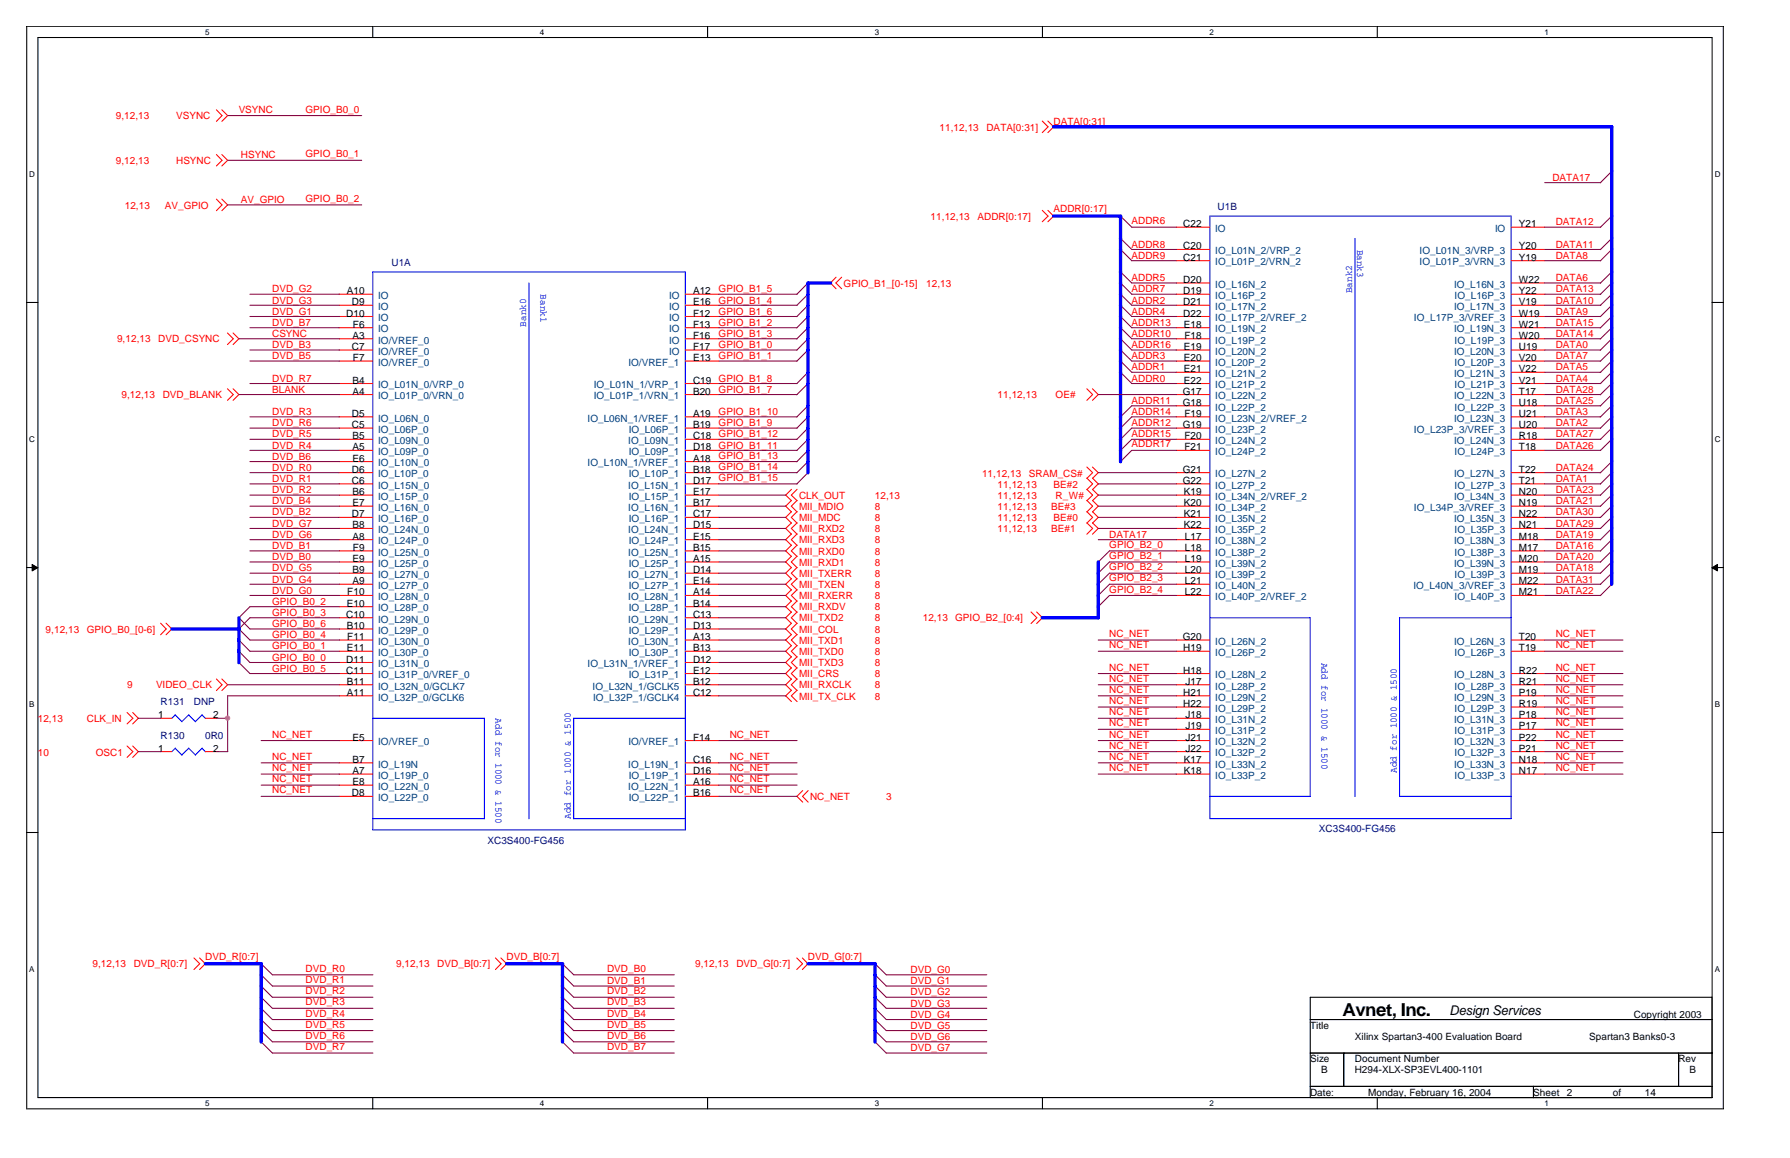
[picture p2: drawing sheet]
<svg xmlns="http://www.w3.org/2000/svg" width="432mm" height="279mm" viewBox="0 0 432 279" stroke-linecap="round" stroke-linejoin="round" font-family="sans-serif">
<path d="M6.4 6.3h409.3v261.2h-409.3zM9.2 9.1h403.8v255.7h-403.8z" fill="none" stroke="#000" stroke-width=".25"/>
<g fill="#fff">
<path d="M49.5 6.7h1v2.1h-1z"/>
<path d="M49.5 265.2h1v2.1h-1z"/>
</g>
<path d="M89.9 6.3v2.8M89.9 264.8v2.7" fill="none" stroke="#000" stroke-width=".25"/>
<g fill="#fff">
<path d="M130.3 6.7h1v2.1h-1z"/>
<path d="M130.3 265.2h1v2.1h-1z"/>
</g>
<path d="M170.7 6.3v2.8M170.7 264.8v2.7" fill="none" stroke="#000" stroke-width=".25"/>
<g fill="#fff">
<path d="M211 6.7h1.1v2.1h-1.1z"/>
<path d="M211 265.2h1.1v2.1h-1.1z"/>
</g>
<path d="M251.5 6.3v2.8M251.5 264.8v2.7" fill="none" stroke="#000" stroke-width=".25"/>
<g fill="#fff">
<path d="M291.8 6.7h1.1v2.1h-1.1z"/>
<path d="M291.8 265.2h1.1v2.1h-1.1z"/>
</g>
<path d="M332.2 6.3v2.8M332.2 264.8v2.7" fill="none" stroke="#000" stroke-width=".25"/>
<g fill="#fff">
<path d="M372.6 6.7h1v2.1h-1z"/>
<path d="M372.6 265.2h1v2.1h-1z"/>
<path d="M7.1 41.1h1.3v2.1h-1.3z"/>
<path d="M413.6 41.1h1.4v2.1h-1.4z"/>
<path d="M7.1 105h1.3v2.1h-1.3z"/>
<path d="M413.6 105h1.4v2.1h-1.4z"/>
</g>
<path d="M6.4 73h2.8M413 73h2.7" fill="none" stroke="#000" stroke-width=".25"/>
<g fill="#fff">
<path d="M7.1 169h1.2v2.1h-1.2z"/>
<path d="M413.6 169h1.3v2.1h-1.3z"/>
</g>
<path d="M6.4 136.9h2.8M413 136.9h2.7" fill="none" stroke="#000" stroke-width=".25"/>
<g fill="#000" stroke="#000" stroke-width=".24">
<path d="M7.7 136.2l1.4 .8-1.4 .8z" fill-rule="evenodd"/>
<path d="M413 137l1.3-.8v1.6z" fill-rule="evenodd"/>
</g>
<g fill="#fff">
<path d="M7.1 232.9h1.2v2.1h-1.2z"/>
<path d="M413.6 232.9h1.3v2.1h-1.3z"/>
</g>
<path d="M6.4 200.9h2.8M413 200.9h2.7M316.1 240.6h96.9v24.2h-96.9zM316.1 246h96.9M316.1 254.1h96.9M324.2 254.1v8M404.9 254.1v8M316.1 262.1h96.9M369.9 262.1v2.7" fill="none" stroke="#000" stroke-width=".25"/>
<g fill="none" stroke="#f00" stroke-width=".25">
<path d="M52.2 37.3l1.4 1.4-1.4 1.3M52.2 26.5l1.4 1.4-1.4 1.4M53.5 37.3l1.4 1.4-1.4 1.3M53.5 26.5l1.4 1.4-1.4 1.4M251.4 29.2l1.4 1.4-1.4 1.4M252.8 29.2l1.4 1.4-1.4 1.4M52.2 48l1.4 1.4-1.4 1.4M53.5 48l1.4 1.4-1.4 1.4M251.4 50.8l1.4 1.3-1.4 1.4M252.8 50.8l1.4 1.3-1.4 1.4M283.8 54.8h8.1M364.5 54.8h8.1"/>
<path d="M81.8 71h8.1M81.8 73.7h8.1M81.8 76.4h8.1M81.8 79.1h8.1M165.3 71h8.1M165.3 73.7h8.1M165.3 76.4h8.1M165.3 79.1h8.1M201.7 66.9l-1.4 1.4 1.4 1.4M203 66.9l-1.4 1.4 1.4 1.4M283.8 60.2h8.1M283.8 62.9h8.1"/>
<path d="M283.8 68.3h8.1M283.8 71h8.1M283.8 73.7h8.1M283.8 76.4h8.1M283.8 79.1h8.1M364.5 60.2h8.1M364.5 62.9h8.1M364.5 68.3h8.1M364.5 71h8.1M364.5 73.7h8.1M364.5 76.4h8.1M364.5 79.1h8.1"/>
<path d="M54.9 80.3l1.4 1.4-1.4 1.4M54.9 93.8l1.4 1.4-1.4 1.4M56.2 80.3l1.4 1.4-1.4 1.4M56.2 93.8l1.4 1.4-1.4 1.4M81.8 81.7h8.1M81.8 84.4h8.1M81.8 87.1h8.1M81.8 92.5h8.1M81.8 95.2h8.1M165.3 81.7h8.1M165.3 84.4h8.1M165.3 87.1h8.1"/>
<path d="M165.3 92.5h8.1M165.3 95.2h8.1M262.2 93.8l1.4 1.4-1.4 1.4M263.5 93.8l1.4 1.4-1.4 1.4M283.8 81.7h8.1M283.8 84.4h8.1M283.8 87.1h8.1M283.8 89.8h8.1M283.8 92.5h8.1M283.8 95.2h8.1M283.8 97.9h8.1M364.5 81.7h8.1"/>
<path d="M364.5 84.4h8.1M364.5 87.1h8.1M364.5 89.8h8.1M364.5 92.5h8.1M364.5 95.2h8.1M364.5 97.9h8.1M81.8 100.6h8.1M81.8 103.3h8.1M81.8 106h8.1M81.8 108.7h8.1M81.8 114h8.1M81.8 116.7h8.1"/>
<path d="M81.8 119.5h8.1M81.8 111.4h8.1M165.3 100.6h8.1M165.3 103.3h8.1M165.3 106h8.1M165.3 108.7h8.1M165.3 114h8.1M165.3 116.7h8.1M165.3 119.5h8.1M165.3 111.4h8.1M190.9 118.1l-1.4 1.4 1.4 1.3M192.3 118.1l-1.4 1.4 1.4 1.3"/>
<path d="M262.2 118.1l1.4 1.4-1.4 1.3M262.2 112.7l1.4 1.3-1.4 1.4M262.2 115.4l1.4 1.3-1.4 1.4M263.5 118.1l1.4 1.4-1.4 1.3M263.5 112.7l1.4 1.3-1.4 1.4M263.5 115.4l1.4 1.3-1.4 1.4M283.8 100.6h8.1M283.8 103.3h8.1M283.8 106h8.1M283.8 108.7h8.1M283.8 114h8.1M283.8 116.7h8.1"/>
<path d="M283.8 119.5h8.1M364.5 100.6h8.1M364.5 103.3h8.1M364.5 106h8.1M364.5 108.7h8.1M364.5 114h8.1M364.5 116.7h8.1M364.5 119.5h8.1M81.8 122.1h8.1M81.8 124.8h8.1M81.8 127.5h8.1M81.8 130.2h8.1"/>
<path d="M81.8 132.9h8.1M81.8 135.6h8.1M81.8 138.3h8.1M165.3 122.1h8.1M165.3 124.8h8.1M165.3 127.5h8.1M165.3 130.2h8.1M165.3 132.9h8.1M165.3 135.6h8.1M165.3 138.3h8.1M190.9 120.7l-1.4 1.4 1.4 1.4M190.9 126.1l-1.4 1.4 1.4 1.4"/>
<path d="M190.9 139.6l-1.4 1.4 1.4 1.4M190.9 131.5l-1.4 1.4 1.4 1.4M190.9 123.4l-1.4 1.4 1.4 1.4M190.9 128.8l-1.4 1.4 1.4 1.4M190.9 134.2l-1.4 1.4 1.4 1.4M190.9 136.9l-1.4 1.4 1.4 1.4M192.3 120.7l-1.4 1.4 1.4 1.4M192.3 126.1l-1.4 1.4 1.4 1.4M192.3 139.6l-1.4 1.4 1.4 1.4M192.3 131.5l-1.4 1.4 1.4 1.4M192.3 123.4l-1.4 1.4 1.4 1.4M192.3 128.8l-1.4 1.4 1.4 1.4"/>
<path d="M192.3 134.2l-1.4 1.4 1.4 1.4M192.3 136.9l-1.4 1.4 1.4 1.4M262.2 123.4l1.4 1.4-1.4 1.4M262.2 126.1l1.4 1.4-1.4 1.4M262.2 120.7l1.4 1.4-1.4 1.4M263.5 123.4l1.4 1.4-1.4 1.4M263.5 126.1l1.4 1.4-1.4 1.4M263.5 120.7l1.4 1.4-1.4 1.4M283.8 122.1h8.1M283.8 124.8h8.1M283.8 127.5h8.1M283.8 130.2h8.1"/>
<path d="M283.8 132.9h8.1M283.8 135.6h8.1M283.8 138.3h8.1M364.5 122.1h8.1M364.5 124.8h8.1M364.5 127.5h8.1M364.5 130.2h8.1M364.5 132.9h8.1M364.5 135.6h8.1M364.5 138.3h8.1M38.7 150.4l1.4 1.4-1.4 1.4M40.1 150.4l1.4 1.4-1.4 1.4"/>
<path d="M81.8 154.4h8.1M81.8 157.1h8.1M81.8 141h8.1M81.8 143.7h8.1M81.8 146.4h8.1M81.8 149h8.1M81.8 151.8h8.1M81.8 159.8h8.1M165.3 154.4h8.1M165.3 157.1h8.1M165.3 141h8.1M165.3 143.7h8.1"/>
<path d="M165.3 146.4h8.1M165.3 149h8.1M165.3 151.8h8.1M165.3 159.8h8.1M190.9 158.4l-1.4 1.4 1.4 1.4M190.9 153.1l-1.4 1.3 1.4 1.4M190.9 150.4l-1.4 1.4 1.4 1.4M190.9 155.7l-1.4 1.4 1.4 1.4M190.9 142.3l-1.4 1.4 1.4 1.4M190.9 147.7l-1.4 1.3 1.4 1.4M190.9 145l-1.4 1.4 1.4 1.3M192.3 158.4l-1.4 1.4 1.4 1.4"/>
<path d="M192.3 153.1l-1.4 1.3 1.4 1.4M192.3 150.4l-1.4 1.4 1.4 1.4M192.3 155.7l-1.4 1.4 1.4 1.4M192.3 142.3l-1.4 1.4 1.4 1.4M192.3 147.7l-1.4 1.3 1.4 1.4M192.3 145l-1.4 1.4 1.4 1.3M248.7 147.7l1.4 1.3-1.4 1.4M250.1 147.7l1.4 1.3-1.4 1.4M283.8 154.4h8.1M283.8 157.1h8.1M283.8 141h8.1M283.8 143.7h8.1"/>
<path d="M364.5 154.4h8.1M364.5 157.1h8.1M364.5 141h8.1M364.5 143.7h8.1M30.7 180l1.4 1.3-1.4 1.4M30.7 171.9l1.4 1.4-1.4 1.4M32 180l1.4 1.3-1.4 1.4M32 171.9l1.4 1.4-1.4 1.4M38.8 173.3h2.7M49.5 173.3h2.7M52.2 163.8l1.4 1.4-1.4 1.4M53.5 163.8l1.4 1.4-1.4 1.4"/>
<path d="M81.8 162.5h8.1M81.8 165.2h8.1M81.8 167.9h8.1M81.8 178.7h8.1M165.3 162.5h8.1M165.3 165.2h8.1M165.3 167.9h8.1M165.3 178.7h8.1M190.9 166.5l-1.4 1.4 1.4 1.4M190.9 161.1l-1.4 1.4 1.4 1.4M190.9 163.8l-1.4 1.4 1.4 1.4M192.3 166.5l-1.4 1.4 1.4 1.4"/>
<path d="M192.3 161.1l-1.4 1.4 1.4 1.4M192.3 163.8l-1.4 1.4 1.4 1.4M283.8 173.3h8.1M283.8 162.5h8.1M283.8 165.2h8.1M283.8 167.9h8.1M283.8 170.6h8.1M283.8 176h8.1M283.8 178.7h8.1M364.5 173.3h8.1M364.5 162.5h8.1M364.5 165.2h8.1"/>
<path d="M364.5 167.9h8.1M364.5 170.6h8.1M364.5 176h8.1M364.5 178.7h8.1M38.8 181.3h2.7M49.5 181.3h2.7M81.8 184.1h8.1M81.8 186.8h8.1M81.8 189.4h8.1M81.8 192.1h8.1M165.3 184.1h8.1M165.3 186.8h8.1"/>
<path d="M165.3 189.4h8.1M165.3 192.1h8.1M193.6 190.7l-1.4 1.4 1.4 1.4M195 190.7l-1.4 1.4 1.4 1.4M283.8 181.3h8.1M283.8 184.1h8.1M283.8 186.8h8.1M364.5 181.3h8.1M364.5 184.1h8.1M364.5 186.8h8.1M46.8 231.1l1.4 1.4-1.4 1.4M48.1 231.1l1.4 1.4-1.4 1.4"/>
<path d="M119.5 231.1l1.4 1.4-1.4 1.4M120.8 231.1l1.4 1.4-1.4 1.4M192.2 231.1l1.4 1.4-1.4 1.4M193.6 231.1l1.3 1.4-1.3 1.4"/>
</g>
<g fill="none" stroke="#00f" stroke-width=".25">
<path d="M291.9 52.1h72.6v145.4h-72.6zM326.9 57.5v134.7M89.9 65.6h75.4v134.6h-75.4zM127.6 68.3v129.3M291.9 149h24.2M316.1 149v43.2M364.5 149h-26.9v43.2M41.5 173.3l.8-.8 1.6 1.7M43.9 174.1l1.7-1.6 1.6 1.7M48.7 172.5l.9 .8M48.8 172.5l-1.7 1.6M89.9 173.3h27l-.1 24.3"/>
<path d="M138.4 173.3h26.9M138.4 173.3v24.3M42.3 180.5l1.6 1.7M42.3 180.5l-.8 .8M45.5 180.5l1.7 1.7M45.6 180.5l-1.7 1.7M48.7 180.5l.9 .9M48.8 180.5l-1.7 1.7M89.9 197.5h26.9M138.4 197.5h27M291.8 192.1h24.3M337.6 192.1h27"/>
</g>
<g fill="none" stroke="#800040" stroke-width=".25">
<path d="M54.9 38.7h32.4M54.9 27.9h32.4M54.9 49.4h32.4M270.3 57.5l2.7 2.7h10.8M270.3 52.1l2.7 2.7h10.8M372.6 54.8h13.5M372.6 44.1h13.5M388.8 41.4l-2.8 2.7M388.8 52.1l-2.8 2.8M388.8 57.5l-2.8 2.7M60.3 71h21.6M60.3 73.7h21.6"/>
<path d="M60.3 79.1h21.6M60.3 76.4h21.6M173.4 71h18.9M173.4 73.7h18.9M173.4 79.1h18.9M173.4 76.4h18.9M194.9 79.1l-2.7 2.7M194.9 76.4l-2.7 2.7M194.9 73.7l-2.7 2.7M194.9 71l-2.7 2.7M194.9 68.3l-2.7 2.7M270.3 65.6l2.7 2.7h10.8"/>
<path d="M270.3 68.2l2.7 2.8h10.8M270.3 60.1l2.7 2.8h10.8M270.3 70.9l2.7 2.8h10.8M270.3 73.6l2.7 2.8h10.8M270.3 76.3l2.7 2.8h10.8M270.3 79l2.7 2.7h10.8M372.6 71h13.5M372.6 73.7h13.5M372.6 79.1h13.5M372.6 76.4h13.5M372.6 60.2h13.5M372.6 62.9h13.5"/>
<path d="M372.6 68.3h13.5M388.8 76.4l-2.8 2.7M388.8 60.2l-2.8 2.7M388.8 68.3l-2.8 2.7M388.8 73.7l-2.8 2.7M388.8 79.1l-2.8 2.7M388.8 71l-2.8 2.7M388.8 65.6l-2.8 2.7M57.6 95.2h24.3M57.6 81.7h24.3M60.3 92.5h21.6M60.3 84.4h21.6"/>
<path d="M60.3 87.1h21.6M173.4 92.5h18.9M173.4 95.2h18.9M173.4 84.4h18.9M173.4 87.1h18.9M173.4 81.7h18.9M194.9 97.9l-2.7 2.7M194.9 92.5l-2.7 2.7M194.9 89.8l-2.7 2.8M194.9 84.4l-2.7 2.8M194.9 81.7l-2.7 2.8M264.9 95.2h18.9"/>
<path d="M270.3 89.8l2.7 2.7h10.8M270.3 81.7l2.7 2.7h10.8M270.3 84.4l2.7 2.7h10.8M270.3 87.1l2.7 2.7h10.8M283.8 97.9h-10.8l-2.7 2.7M372.6 92.5h13.5M372.6 95.2h13.5M372.6 84.4h13.5M372.6 87.1h13.5M372.6 81.7h13.5M372.6 97.9h13.5M372.6 89.8h13.5"/>
<path d="M388.8 87.1l-2.8 2.8M388.8 97.9l-2.8 2.7M388.8 81.7l-2.8 2.8M388.8 92.5l-2.8 2.7M388.8 84.4l-2.8 2.8M388.8 89.8l-2.8 2.8M388.8 95.2l-2.8 2.8M60.3 116.7h21.6M60.3 114h21.6M60.3 119.5h21.6M60.3 111.4h21.6M60.3 108.7h21.6"/>
<path d="M60.3 106h21.6M60.3 103.3h21.6M60.3 100.6h21.6M173.4 116.7h18.9M173.4 114h18.9M173.4 119.5h16.2M173.4 111.4h18.9M173.4 108.7h18.9M173.4 106h18.9M173.4 103.3h18.9M173.4 100.6h18.9M194.9 114l-2.7 2.8"/>
<path d="M194.9 111.4l-2.7 2.7M194.9 108.7l-2.7 2.7M194.9 106l-2.7 2.7M194.9 103.3l-2.7 2.7M194.9 100.6l-2.7 2.7M264.9 116.7h18.9M264.9 114h18.9M264.9 119.5h18.9M283.8 100.6h-10.8l-2.7 2.7M283.8 103.3h-10.8l-2.7 2.7M283.8 106h-10.8l-2.7 2.7M283.8 108.7h-10.8l-2.7 2.7"/>
<path d="M372.6 116.7h13.5M372.6 114h13.5M372.6 119.5h13.5M372.6 108.7h13.5M372.6 106h13.5M372.6 103.3h13.5M372.6 100.6h13.5M388.8 116.7l-2.8 2.8M388.8 106l-2.8 2.7M388.8 100.6l-2.8 2.7M388.8 119.5l-2.8 2.7M388.8 103.3l-2.8 2.7"/>
<path d="M388.8 111.4l-2.8 2.7M388.8 114l-2.8 2.8M60.3 127.5h21.6M60.3 124.8h21.6M60.3 130.2h21.6M60.3 122.1h21.6M60.3 138.3h21.6M60.3 132.9h21.6M60.3 135.6h21.6M173.4 127.5h16.2M173.4 124.8h16.2M173.4 130.2h16.2"/>
<path d="M173.4 122.1h16.2M173.4 138.3h16.2M173.4 132.9h16.2M173.4 135.6h16.2M264.9 127.5h18.9M264.9 124.8h18.9M264.9 130.2h18.9M264.9 122.1h18.9M283.8 132.9h-16.2l-2.7 2.7M283.8 135.6h-16.2l-2.7 2.7M283.8 138.3h-16.2l-2.7 2.7M372.6 127.5h13.5"/>
<path d="M372.6 124.8h13.5M372.6 130.2h13.5M372.6 122.1h13.5M372.6 138.3h13.5M372.6 132.9h13.5M372.6 135.6h13.5M388.8 132.9l-2.8 2.7M388.8 135.6l-2.8 2.7M388.8 127.5l-2.8 2.8M388.8 130.2l-2.8 2.8M388.8 138.3l-2.8 2.7M388.8 122.1l-2.8 2.8"/>
<path d="M388.8 124.8l-2.8 2.7M57.6 154.4l2.7 2.7h21.6M57.6 159.8l2.7 2.7h21.6M57.6 151.7l2.7 2.7h21.6M57.6 157.1l2.7 2.7h21.6M57.6 149l2.7 2.8h21.6M60.3 141h21.6M60.3 143.7h21.6M81.9 146.4h-21.6l-2.7 2.7M81.9 149h-21.6l-2.7 2.8M173.4 146.4h16.2M173.4 154.4h16.2"/>
<path d="M173.4 149h16.2M173.4 157.1h16.2M173.4 141h16.2M173.4 143.7h16.2M173.4 151.8h16.2M173.4 159.8h16.2M264.9 154.4h18.9M264.9 157.1h18.9M283.8 141h-16.2l-2.7 2.7M283.8 143.7h-16.2l-2.7 2.7M372.6 154.4h18.9M372.6 157.1h18.9"/>
<path d="M372.6 141h13.5M372.6 143.7h13.5M388.8 141l-2.8 2.7M33.4 173.3h5.4M52.2 173.3h2.8M54.9 167.9h27M54.9 165.2h27M54.9 167.8l.1 13.5h-2.8M63 178.7h18.9M173.4 167.9h16.2M173.4 165.2h16.2M173.4 162.5h16.2"/>
<path d="M173.4 178.7h18.9M264.9 167.9h18.9M264.9 165.2h18.9M264.9 162.5h18.9M264.9 178.7h18.9M264.9 176h18.9M264.9 173.3h18.9M264.9 170.6h18.9M372.6 167.9h18.9M372.6 165.2h18.9M372.6 162.5h18.9M372.6 178.7h18.9"/>
<path d="M372.6 176h18.9M372.6 173.3h18.9M372.6 170.6h18.9M33.4 181.3h5.4M63 184.1h18.9M63 186.8h18.9M63 189.4h18.9M63 192.1h18.9M173.4 184.1h18.9M173.4 186.8h18.9M173.4 189.4h18.9M173.4 192.1h18.9"/>
<path d="M264.9 184.1h18.9M264.9 186.8h18.9M264.9 181.3h18.9M372.6 184.1h18.9M372.6 186.8h18.9M372.6 181.3h18.9M63 232.5l2.7 2.7h24.3M63 235.2l2.7 2.7h24.3M63 237.9l2.7 2.7h24.3M135.6 232.5l2.8 2.7h24.3M135.6 237.9l2.8 2.7h24.3M135.6 235.2l2.8 2.7h24.3"/>
<path d="M211 237.9l2.8 2.7h24.2M211 235.2l2.8 2.7h24.2M211 232.5l2.8 2.7h24.2M63 251.3l2.7 2.8h24.3M63 243.2l2.7 2.8h24.3M63 246l2.7 2.7h24.3M63 240.6l2.7 2.7h24.3M63 248.6l2.7 2.8h24.3M135.6 246l2.8 2.7h24.3M135.6 243.2l2.8 2.8h24.3M135.6 248.6l2.8 2.8h24.3M135.6 240.6l2.8 2.7h24.3"/>
<path d="M135.6 251.3l2.8 2.8h24.3M211 240.6l2.8 2.7h24.2M211 248.6l2.8 2.8h24.2M211 251.3l2.8 2.8h24.2M211 243.2l2.8 2.8h24.2M211 246l2.8 2.7h24.2"/>
</g>
<g fill="none" stroke="#00f" stroke-width=".8">
<path d="M254.1 30.6h134.7v110.4M254.2 52.1h16.1M270.3 52.1v59.3M200.4 68.3h-5.5v45.8M264.9 135.6v13.5M41.5 151.8h16.2M57.6 149v10.9M251.4 149h13.5M49.5 232.5h13.5v18.9M122.2 232.5h13.5M135.7 232.5v18.9M194.9 232.5h16.2"/>
<path d="M211.1 232.5v18.9"/>
</g>
<circle cx="54.9" cy="173.3" r=".52" fill="#f0f" stroke="#f0f" stroke-width=".25"/>
<text font-size="4.3" x="323.8" y="245.2">Avnet, Inc.</text>
<text font-size="3.2" x="349.7" y="244.9">Design Services</text>
<g font-size="2.4" fill="#f00">
<text x="27.9" y="28.8">9,12,13</text>
<text x="42.5" y="28.8">VSYNC</text>
<text x="57.6" y="27.2">VSYNC</text>
<text x="73.7" y="27.2">GPIO_B0_0</text>
<text x="226.7" y="31.5">11,12,13</text>
<text x="238" y="31.5">DATA[0:31]</text>
<text x="254.1" y="30.1">DATA[0:31]</text>
<text x="27.9" y="39.6">9,12,13</text>
<text x="42.5" y="39.6">HSYNC</text>
<text x="58.1" y="38.2">HSYNC</text>
<text x="73.7" y="38">GPIO_B0_1</text>
<text x="374.5" y="43.6">DATA17</text>
<text x="30.1" y="50.3">12,13</text>
<text x="39.8" y="50.3">AV_GPIO</text>
<text x="58.1" y="49">AV_GPIO</text>
<text x="73.7" y="48.7">GPIO_B0_2</text>
<text x="224.5" y="53">11,12,13</text>
<text x="235.8" y="53">ADDR[0:17]</text>
<text x="254.1" y="51.1">ADDR[0:17]</text>
<text x="273" y="54.1">ADDR6</text>
<text x="273" y="59.8">ADDR8</text>
<text x="375.3" y="54.4">DATA12</text>
<text x="375.3" y="59.8">DATA11</text>
<text x="273" y="62.4">ADDR9</text>
<text x="375.3" y="62.4">DATA8</text>
<text x="65.7" y="70.5">DVD_G2</text>
<text x="173.4" y="70.5">GPIO_B1_5</text>
<text x="203.5" y="69.2">GPIO_B1_[0-15]</text>
<text x="223.4" y="69.2">12,13</text>
<text x="273" y="70.5">ADDR7</text>
<text x="273" y="67.9">ADDR5</text>
<text x="375.3" y="70.5">DATA13</text>
<text x="375.3" y="67.9">DATA6</text>
<text x="65.7" y="75.9">DVD_G1</text>
<text x="65.7" y="73.2">DVD_G3</text>
<text x="173.4" y="73.2">GPIO_B1_4</text>
<text x="173.4" y="75.9">GPIO_B1_6</text>
<text x="273" y="73.2">ADDR2</text>
<text x="273" y="75.9">ADDR4</text>
<text x="375.3" y="73.2">DATA10</text>
<text x="375.3" y="75.9">DATA9</text>
<text x="28.2" y="82.6">9,12,13</text>
<text x="38.2" y="82.6">DVD_CSYNC</text>
<text x="65.7" y="84">DVD_B3</text>
<text x="65.7" y="81.3">CSYNC</text>
<text x="65.7" y="78.6">DVD_B7</text>
<text x="173.4" y="78.6">GPIO_B1_2</text>
<text x="173.4" y="84">GPIO_B1_0</text>
<text x="173.4" y="81.3">GPIO_B1_3</text>
<text x="273" y="78.6">ADDR13</text>
<text x="273" y="81.3">ADDR10</text>
<text x="273" y="84">ADDR16</text>
<text x="375.3" y="78.6">DATA15</text>
<text x="375.3" y="84">DATA0</text>
<text x="375.3" y="81.3">DATA14</text>
<text x="65.7" y="86.7">DVD_B5</text>
<text x="173.4" y="86.7">GPIO_B1_1</text>
<text x="273" y="86.7">ADDR3</text>
<text x="273" y="89.4">ADDR1</text>
<text x="375.3" y="86.7">DATA7</text>
<text x="375.3" y="89.4">DATA5</text>
<text x="65.7" y="94.8">BLANK</text>
<text x="65.7" y="92.1">DVD_R7</text>
<text x="173.4" y="92.1">GPIO_B1_8</text>
<text x="173.4" y="94.8">GPIO_B1_7</text>
<text x="273" y="92.1">ADDR0</text>
<text x="375.3" y="92.1">DATA4</text>
<text x="375.3" y="94.8">DATA28</text>
<text x="29.3" y="96.1">9,12,13</text>
<text x="39.2" y="96.1">DVD_BLANK</text>
<text x="65.7" y="100.2">DVD_R3</text>
<text x="173.4" y="100.2">GPIO_B1_10</text>
<text x="240.7" y="96.1">11,12,13</text>
<text x="254.6" y="96.1">OE#</text>
<text x="273" y="97.5">ADDR11</text>
<text x="273" y="100.2">ADDR14</text>
<text x="375.3" y="100.2">DATA3</text>
<text x="375.3" y="97.5">DATA25</text>
<text x="65.7" y="105.5">DVD_R5</text>
<text x="65.7" y="102.8">DVD_R6</text>
<text x="173.4" y="105.5">GPIO_B1_12</text>
<text x="173.4" y="102.8">GPIO_B1_9</text>
<text x="273" y="108">ADDR17</text>
<text x="273" y="102.8">ADDR12</text>
<text x="273" y="105.5">ADDR15</text>
<text x="375.3" y="105.5">DATA27</text>
<text x="375.3" y="102.8">DATA2</text>
<text x="65.7" y="110.9">DVD_B6</text>
<text x="65.7" y="108.2">DVD_R4</text>
<text x="65.7" y="113.6">DVD_R0</text>
<text x="173.4" y="113.3">GPIO_B1_14</text>
<text x="173.4" y="110.7">GPIO_B1_13</text>
<text x="173.4" y="108.2">GPIO_B1_11</text>
<text x="375.3" y="113.6">DATA24</text>
<text x="375.3" y="108.2">DATA26</text>
<text x="65.7" y="116.3">DVD_R1</text>
<text x="65.7" y="119">DVD_R2</text>
<text x="173.4" y="116">GPIO_B1_15</text>
<text x="236.9" y="115">11,12,13</text>
<text x="240.7" y="117.6">11,12,13</text>
<text x="248.2" y="115">SRAM_CS#</text>
<text x="254.1" y="117.6">BE#2</text>
<text x="375.3" y="116.3">DATA1</text>
<text x="375.3" y="119">DATA23</text>
<text x="65.7" y="124.4">DVD_B2</text>
<text x="65.7" y="121.7">DVD_B4</text>
<text x="192.7" y="120.4">CLK_OUT</text>
<text x="192.7" y="123">MII_MDIO</text>
<text x="192.7" y="125.7">MII_MDC</text>
<text x="211" y="120.4">12,13</text>
<text x="211" y="123">8</text>
<text x="211" y="125.7">8</text>
<text x="240.7" y="123">11,12,13</text>
<text x="240.7" y="125.7">11,12,13</text>
<text x="240.7" y="120.4">11,12,13</text>
<text x="253.6" y="123">BE#3</text>
<text x="254.1" y="125.7">BE#0</text>
<text x="254.6" y="120.4">R_W#</text>
<text x="375.3" y="121.7">DATA21</text>
<text x="375.3" y="124.4">DATA30</text>
<text x="65.7" y="127.1">DVD_G7</text>
<text x="65.7" y="129.8">DVD_G6</text>
<text x="192.7" y="128.4">MII_RXD2</text>
<text x="192.7" y="131.1">MII_RXD3</text>
<text x="211" y="128.4">8</text>
<text x="211" y="131.1">8</text>
<text x="240.7" y="128.4">11,12,13</text>
<text x="253.6" y="128.4">BE#1</text>
<text x="267.6" y="129.8">DATA17</text>
<text x="375.3" y="129.8">DATA19</text>
<text x="375.3" y="127.1">DATA29</text>
<text x="65.7" y="137.8">DVD_G5</text>
<text x="65.7" y="135.2">DVD_B0</text>
<text x="65.7" y="132.5">DVD_B1</text>
<text x="192.7" y="133.8">MII_RXD0</text>
<text x="192.7" y="136.5">MII_RXD1</text>
<text x="211" y="133.8">8</text>
<text x="211" y="136.5">8</text>
<text x="267.6" y="132.2">GPIO_B2_0</text>
<text x="267.6" y="137.6">GPIO_B2_2</text>
<text x="267.6" y="134.9">GPIO_B2_1</text>
<text x="375.3" y="132.5">DATA16</text>
<text x="375.3" y="137.8">DATA18</text>
<text x="375.3" y="135.2">DATA20</text>
<text x="65.7" y="140.5">DVD_G4</text>
<text x="65.7" y="143.2">DVD_G0</text>
<text x="192.7" y="141.9">MII_TXEN</text>
<text x="192.7" y="139.2">MII_TXERR</text>
<text x="211" y="141.9">8</text>
<text x="211" y="139.2">8</text>
<text x="267.6" y="143">GPIO_B2_4</text>
<text x="267.6" y="140.3">GPIO_B2_3</text>
<text x="375.3" y="143.2">DATA22</text>
<text x="375.3" y="140.5">DATA31</text>
<text x="65.7" y="145.9">GPIO_B0_2</text>
<text x="65.7" y="148.6">GPIO_B0_3</text>
<text x="192.7" y="144.6">MII_RXERR</text>
<text x="192.7" y="149.9">MII_TXD2</text>
<text x="192.7" y="147.3">MII_RXDV</text>
<text x="211" y="144.6">8</text>
<text x="211" y="149.9">8</text>
<text x="211" y="147.3">8</text>
<text x="222.6" y="149.9">12,13</text>
<text x="230.4" y="149.9">GPIO_B2_[0:4]</text>
<text x="11" y="152.7">9,12,13</text>
<text x="21" y="152.7">GPIO_B0_[0-6]</text>
<text x="65.7" y="151.3">GPIO_B0_6</text>
<text x="65.7" y="154">GPIO_B0_4</text>
<text x="192.7" y="155.4">MII_TXD1</text>
<text x="192.7" y="152.7">MII_COL</text>
<text x="211" y="155.4">8</text>
<text x="211" y="152.7">8</text>
<text x="267.6" y="153.7">NC_NET</text>
<text x="375.3" y="153.7">NC_NET</text>
<text x="65.7" y="159.4">GPIO_B0_0</text>
<text x="65.7" y="156.7">GPIO_B0_1</text>
<text x="192.7" y="160.7">MII_TXD3</text>
<text x="192.7" y="158">MII_TXD0</text>
<text x="211" y="160.7">8</text>
<text x="211" y="158">8</text>
<text x="267.6" y="156.4">NC_NET</text>
<text x="267.6" y="161.8">NC_NET</text>
<text x="375.3" y="161.8">NC_NET</text>
<text x="375.3" y="156.4">NC_NET</text>
<text x="30.6" y="166.1">9</text>
<text x="37.6" y="166.1">VIDEO_CLK</text>
<text x="65.7" y="162.1">GPIO_B0_5</text>
<text x="192.7" y="163.4">MII_CRS</text>
<text x="192.7" y="166.1">MII_RXCLK</text>
<text x="211" y="163.4">8</text>
<text x="211" y="166.1">8</text>
<text x="267.6" y="167.2">NC_NET</text>
<text x="267.6" y="164.5">NC_NET</text>
<text x="375.3" y="167.2">NC_NET</text>
<text x="375.3" y="164.5">NC_NET</text>
<text x="192.7" y="168.8">MII_TX_CLK</text>
<text x="211" y="168.8">8</text>
<text x="267.6" y="172.6">NC_NET</text>
<text x="267.6" y="169.9">NC_NET</text>
<text x="375.3" y="169.9">NC_NET</text>
<text x="375.3" y="172.6">NC_NET</text>
<text x="9.1" y="174.2">12,13</text>
<text x="21" y="174.2">CLK_IN</text>
<text x="65.7" y="178">NC_NET</text>
<text x="176" y="178">NC_NET</text>
<text x="267.6" y="178">NC_NET</text>
<text x="267.6" y="175.3">NC_NET</text>
<text x="375.3" y="175.3">NC_NET</text>
<text x="375.3" y="178">NC_NET</text>
<text x="9.1" y="182.3">10</text>
<text x="23.1" y="182.3">OSC1</text>
<text x="65.7" y="183.3">NC_NET</text>
<text x="176" y="183.3">NC_NET</text>
<text x="267.6" y="183.3">NC_NET</text>
<text x="267.6" y="180.6">NC_NET</text>
<text x="375.3" y="183.3">NC_NET</text>
<text x="375.3" y="180.6">NC_NET</text>
<text x="65.7" y="186.1">NC_NET</text>
<text x="65.7" y="188.7">NC_NET</text>
<text x="65.7" y="191.4">NC_NET</text>
<text x="176" y="191.4">NC_NET</text>
<text x="176" y="188.7">NC_NET</text>
<text x="176" y="186.1">NC_NET</text>
<text x="267.6" y="186.1">NC_NET</text>
<text x="375.3" y="186.1">NC_NET</text>
<text x="195.4" y="193">NC_NET</text>
<text x="213.7" y="193">3</text>
<text x="22.3" y="233.4">9,12,13</text>
<text x="32.3" y="233.4">DVD_R[0:7]</text>
<text x="49.5" y="231.5">DVD_R[0:7]</text>
<text x="95.5" y="233.4">9,12,13</text>
<text x="105.5" y="233.4">DVD_B[0:7]</text>
<text x="122.2" y="231.5">DVD_B[0:7]</text>
<text x="167.7" y="233.4">9,12,13</text>
<text x="177.6" y="233.4">DVD_G[0:7]</text>
<text x="194.9" y="231.5">DVD_G[0:7]</text>
<text x="73.7" y="234.5">DVD_R0</text>
<text x="73.7" y="237.2">DVD_R1</text>
<text x="73.7" y="239.9">DVD_R2</text>
<text x="146.4" y="237.4">DVD_B1</text>
<text x="146.4" y="239.9">DVD_B2</text>
<text x="146.4" y="234.5">DVD_B0</text>
<text x="219.7" y="237.4">DVD_G1</text>
<text x="219.7" y="234.8">DVD_G0</text>
<text x="73.7" y="245.3">DVD_R4</text>
<text x="73.7" y="242.6">DVD_R3</text>
<text x="146.4" y="245.3">DVD_B4</text>
<text x="146.4" y="242.6">DVD_B3</text>
<text x="219.7" y="240.2">DVD_G2</text>
<text x="219.7" y="245.5">DVD_G4</text>
<text x="219.7" y="242.9">DVD_G3</text>
<text x="73.7" y="247.9">DVD_R5</text>
<text x="73.7" y="250.7">DVD_R6</text>
<text x="146.4" y="250.7">DVD_B6</text>
<text x="146.4" y="247.9">DVD_B5</text>
<text x="219.7" y="248.2">DVD_G5</text>
<text x="219.7" y="250.9">DVD_G6</text>
<text x="73.7" y="253.4">DVD_R7</text>
<text x="146.4" y="253.4">DVD_B7</text>
<text x="219.7" y="253.6">DVD_G7</text>
</g>
<g font-size="2.4" fill="#000080">
<text x="293.7" y="50.6">U1B</text>
<text x="94.4" y="64.1">U1A</text>
<text x="38.7" y="170.1">R131</text>
<text x="46.8" y="170.1">DNP</text>
<text x="38.7" y="178.2">R130</text>
<text x="49.5" y="178.2">0R0</text>
<text x="117.6" y="203.5">XC3S400-FG456</text>
<text x="318.2" y="200.8">XC3S400-FG456</text>
</g>
<g font-size="2.4">
<text x="285.5" y="54.8">C22</text>
<text x="366.4" y="54.8">Y21</text>
<text x="285.5" y="60.2">C20</text>
<text x="285.5" y="62.9">C21</text>
<text x="366.4" y="60.2">Y20</text>
<text x="366.4" y="62.9">Y19</text>
<text x="83.7" y="71">A10</text>
<text x="167.2" y="71">A12</text>
<text x="285.5" y="68.3">D20</text>
<text x="285.5" y="71">D19</text>
<text x="366.4" y="68.3">W22</text>
<text x="366.4" y="71">Y22</text>
<text x="83.5" y="76.4">D10</text>
<text x="84.9" y="73.7">D9</text>
<text x="167.2" y="73.7">E16</text>
<text x="167.2" y="76.4">F12</text>
<text x="285.5" y="73.7">D21</text>
<text x="285.5" y="76.4">D22</text>
<text x="366.4" y="73.7">V19</text>
<text x="366.4" y="76.4">W19</text>
<text x="85" y="81.7">A3</text>
<text x="85.1" y="79.1">F6</text>
<text x="167.2" y="79.1">F13</text>
<text x="167.2" y="81.7">F16</text>
<text x="285.6" y="79.1">E18</text>
<text x="285.7" y="81.7">F18</text>
<text x="366.4" y="79.1">W21</text>
<text x="366.4" y="81.7">W20</text>
<text x="84.9" y="84.5">C7</text>
<text x="85.1" y="87.1">F7</text>
<text x="167.2" y="87.1">E13</text>
<text x="167.2" y="84.5">F17</text>
<text x="285.6" y="84.5">E19</text>
<text x="285.6" y="87.1">E20</text>
<text x="285.6" y="89.8">E21</text>
<text x="366.4" y="84.5">U19</text>
<text x="366.4" y="87.1">V20</text>
<text x="366.4" y="89.8">V22</text>
<text x="85" y="92.5">B4</text>
<text x="85" y="95.2">A4</text>
<text x="167.2" y="92.5">C19</text>
<text x="167.2" y="95.2">B20</text>
<text x="285.3" y="95.2">G17</text>
<text x="285.6" y="92.5">E22</text>
<text x="366.4" y="92.5">V21</text>
<text x="366.4" y="95.2">T17</text>
<text x="84.9" y="100.6">D5</text>
<text x="167.2" y="100.6">A19</text>
<text x="285.3" y="97.9">G18</text>
<text x="285.7" y="100.6">F19</text>
<text x="366.4" y="97.9">U18</text>
<text x="366.4" y="100.6">U21</text>
<text x="84.9" y="103.3">C5</text>
<text x="85" y="106">B5</text>
<text x="167.2" y="103.3">B19</text>
<text x="167.2" y="106">C18</text>
<text x="285.3" y="103.3">G19</text>
<text x="285.7" y="106">F20</text>
<text x="366.4" y="103.3">U20</text>
<text x="366.4" y="106">R18</text>
<text x="85" y="108.7">A5</text>
<text x="85" y="111.4">E6</text>
<text x="167.2" y="108.7">D18</text>
<text x="167.2" y="111.4">A18</text>
<text x="285.7" y="108.7">F21</text>
<text x="366.4" y="108.7">T18</text>
<text x="84.9" y="114">D6</text>
<text x="84.9" y="116.8">C6</text>
<text x="85" y="119.5">B6</text>
<text x="167.2" y="114">B18</text>
<text x="167.2" y="116.8">D17</text>
<text x="167.2" y="119.5">E17</text>
<text x="285.3" y="114">G21</text>
<text x="285.3" y="116.8">G22</text>
<text x="285.6" y="119.5">K19</text>
<text x="366.4" y="114">T22</text>
<text x="366.4" y="116.8">T21</text>
<text x="366.4" y="119.5">N20</text>
<text x="84.9" y="124.8">D7</text>
<text x="85" y="122.1">E7</text>
<text x="167.2" y="122.1">B17</text>
<text x="167.2" y="124.8">C17</text>
<text x="285.6" y="122.1">K20</text>
<text x="285.6" y="124.8">K21</text>
<text x="366.4" y="122.1">N19</text>
<text x="366.4" y="124.8">N22</text>
<text x="85" y="127.5">B8</text>
<text x="85" y="130.2">A8</text>
<text x="167.2" y="127.5">D15</text>
<text x="167.2" y="130.2">E15</text>
<text x="285.6" y="127.5">K22</text>
<text x="285.8" y="130.2">L17</text>
<text x="366.4" y="127.5">N21</text>
<text x="366.4" y="130.2">M18</text>
<text x="85" y="135.6">E9</text>
<text x="85.1" y="132.9">F9</text>
<text x="167.2" y="132.9">B15</text>
<text x="167.2" y="135.6">A15</text>
<text x="285.8" y="132.9">L18</text>
<text x="285.8" y="135.6">L19</text>
<text x="366.4" y="132.9">M17</text>
<text x="366.4" y="135.6">M20</text>
<text x="83.8" y="143.7">F10</text>
<text x="85" y="138.3">B9</text>
<text x="85" y="141">A9</text>
<text x="167.2" y="138.3">D14</text>
<text x="167.2" y="141">E14</text>
<text x="167.2" y="143.7">A14</text>
<text x="285.8" y="138.3">L20</text>
<text x="285.8" y="141">L21</text>
<text x="285.8" y="143.7">L22</text>
<text x="366.4" y="138.3">M19</text>
<text x="366.4" y="141">M22</text>
<text x="366.4" y="143.7">M21</text>
<text x="83.5" y="149.1">C10</text>
<text x="83.7" y="146.4">E10</text>
<text x="167.2" y="146.4">B14</text>
<text x="167.2" y="149.1">C13</text>
<text x="83.7" y="151.8">B10</text>
<text x="83.8" y="154.4">F11</text>
<text x="167.2" y="151.8">D13</text>
<text x="167.2" y="154.4">A13</text>
<text x="285.3" y="154.4">G20</text>
<text x="366.4" y="154.4">T20</text>
<text x="83.5" y="159.9">D11</text>
<text x="83.7" y="157.1">E11</text>
<text x="167.2" y="157.1">B13</text>
<text x="167.2" y="159.9">D12</text>
<text x="285.5" y="157.1">H19</text>
<text x="366.4" y="157.1">T19</text>
<text x="83.5" y="162.5">C11</text>
<text x="83.7" y="165.2">B11</text>
<text x="83.7" y="167.9">A11</text>
<text x="167.2" y="162.5">E12</text>
<text x="167.2" y="165.2">B12</text>
<text x="167.2" y="167.9">C12</text>
<text x="285.5" y="162.5">H18</text>
<text x="285.5" y="167.9">H21</text>
<text x="286" y="165.2">J17</text>
<text x="366.4" y="162.5">R22</text>
<text x="366.4" y="165.2">R21</text>
<text x="366.4" y="167.9">P19</text>
<text x="38.1" y="173.3">1</text>
<text x="51.4" y="173.3">2</text>
<text x="285.5" y="170.6">H22</text>
<text x="286" y="173.3">J18</text>
<text x="366.4" y="170.6">R19</text>
<text x="366.4" y="173.3">P18</text>
<text x="85" y="178.7">E5</text>
<text x="167.2" y="178.7">F14</text>
<text x="286" y="176">J19</text>
<text x="286" y="178.7">J21</text>
<text x="366.4" y="176">P17</text>
<text x="366.4" y="178.7">P22</text>
<text x="38.1" y="181.4">1</text>
<text x="51.4" y="181.4">2</text>
<text x="85" y="184.1">B7</text>
<text x="167.2" y="184.1">C16</text>
<text x="285.6" y="184.1">K17</text>
<text x="286" y="181.4">J22</text>
<text x="366.4" y="181.4">P21</text>
<text x="366.4" y="184.1">N18</text>
<text x="85" y="186.8">A7</text>
<text x="85" y="189.4">E8</text>
<text x="167.2" y="186.8">D16</text>
<text x="167.2" y="189.4">A16</text>
<text x="285.6" y="186.8">K18</text>
<text x="366.4" y="186.8">N17</text>
<text x="84.9" y="192.2">D8</text>
<text x="167.2" y="192.2">B16</text>
<text x="394.1" y="245.5">Copyright 2003</text>
<text x="316" y="248.2">Title</text>
<text x="326.8" y="250.9">Xilinx Spartan3-400 Evaluation Board</text>
<text x="383.3" y="250.9">Spartan3 Banks0-3</text>
<text x="316" y="256.3">Size</text>
<text x="326.8" y="256.3">Document Number</text>
<text x="404.9" y="256.3">Rev</text>
<text x="318.7" y="259">B</text>
<text x="326.8" y="259">H294-XLX-SP3EVL400-1101</text>
<text x="407.6" y="259">B</text>
<text x="316" y="264.4">Date:</text>
<text x="330" y="264.4">Monday, February 16, 2004</text>
<text x="369.9" y="264.4">Sheet</text>
<text x="378" y="264.4">2</text>
<text x="389.1" y="264.4">of</text>
<text x="396.8" y="264.4">14</text>
</g>
<g font-size="2.4" fill="#004080">
<text x="293.2" y="56">IO</text>
<text x="360.6" y="56">IO</text>
<text x="293.2" y="61.3">IO_L01N_2/VRP_2</text>
<text x="293.2" y="64.1">IO_L01P_2/VRN_2</text>
<text x="342.4" y="61.3">IO_L01N_3/VRP_3</text>
<text x="342.4" y="64.1">IO_L01P_3/VRN_3</text>
<text x="293.2" y="69.4">IO_L16N_2</text>
<text x="350.8" y="69.4">IO_L16N_3</text>
<text x="91.2" y="72.1">IO</text>
<text x="91.2" y="74.8">IO</text>
<text x="91.2" y="77.5">IO</text>
<text x="161.4" y="72.1">IO</text>
<text x="161.4" y="74.8">IO</text>
<text x="161.4" y="77.5">IO</text>
<text x="293.2" y="72.1">IO_L16P_2</text>
<text x="293.2" y="74.8">IO_L17N_2</text>
<text x="293.2" y="77.5">IO_L17P_2/VREF_2</text>
<text x="341.1" y="77.5">IO_L17P_3/VREF_3</text>
<text x="350.8" y="74.8">IO_L17N_3</text>
<text x="350.9" y="72.1">IO_L16P_3</text>
<text x="91.2" y="82.9">IO/VREF_0</text>
<text x="91.2" y="80.2">IO</text>
<text x="161.4" y="80.2">IO</text>
<text x="161.4" y="82.9">IO</text>
<text x="293.2" y="80.2">IO_L19N_2</text>
<text x="293.2" y="82.9">IO_L19P_2</text>
<text x="350.8" y="80.2">IO_L19N_3</text>
<text x="350.9" y="82.9">IO_L19P_3</text>
<text x="91.2" y="85.6">IO/VREF_0</text>
<text x="91.2" y="88.3">IO/VREF_0</text>
<text x="151.6" y="88.3">IO/VREF_1</text>
<text x="161.4" y="85.6">IO</text>
<text x="293.2" y="85.6">IO_L20N_2</text>
<text x="293.2" y="88.3">IO_L20P_2</text>
<text x="350.8" y="85.6">IO_L20N_3</text>
<text x="350.9" y="88.3">IO_L20P_3</text>
<text x="91.2" y="93.7">IO_L01N_0/VRP_0</text>
<text x="143.2" y="93.7">IO_L01N_1/VRP_1</text>
<text x="293.2" y="91">IO_L21N_2</text>
<text x="293.2" y="93.7">IO_L21P_2</text>
<text x="350.8" y="91">IO_L21N_3</text>
<text x="350.9" y="93.7">IO_L21P_3</text>
<text x="91.2" y="96.4">IO_L01P_0/VRN_0</text>
<text x="91.2" y="101.7">IO_L06N_0</text>
<text x="141.7" y="101.7">IO_L06N_1/VREF_1</text>
<text x="143.2" y="96.4">IO_L01P_1/VRN_1</text>
<text x="293.2" y="96.4">IO_L22N_2</text>
<text x="293.2" y="99.1">IO_L22P_2</text>
<text x="293.2" y="101.7">IO_L23N_2/VREF_2</text>
<text x="350.8" y="96.4">IO_L22N_3</text>
<text x="350.8" y="101.7">IO_L23N_3</text>
<text x="350.9" y="99.1">IO_L22P_3</text>
<text x="91.2" y="104.4">IO_L06P_0</text>
<text x="91.2" y="107.1">IO_L09N_0</text>
<text x="151.6" y="107.1">IO_L09N_1</text>
<text x="151.7" y="104.4">IO_L06P_1</text>
<text x="293.2" y="104.4">IO_L23P_2</text>
<text x="293.2" y="107.1">IO_L24N_2</text>
<text x="341.1" y="104.4">IO_L23P_3/VREF_3</text>
<text x="350.8" y="107.1">IO_L24N_3</text>
<text x="91.2" y="109.8">IO_L09P_0</text>
<text x="91.2" y="112.5">IO_L10N_0</text>
<text x="141.7" y="112.5">IO_L10N_1/VREF_1</text>
<text x="151.7" y="109.8">IO_L09P_1</text>
<text x="293.2" y="109.8">IO_L24P_2</text>
<text x="350.9" y="109.8">IO_L24P_3</text>
<text x="91.2" y="115.2">IO_L10P_0</text>
<text x="91.2" y="117.9">IO_L15N_0</text>
<text x="151.6" y="117.9">IO_L15N_1</text>
<text x="151.7" y="115.2">IO_L10P_1</text>
<text x="293.2" y="115.2">IO_L27N_2</text>
<text x="293.2" y="117.9">IO_L27P_2</text>
<text x="350.8" y="115.2">IO_L27N_3</text>
<text x="350.9" y="117.9">IO_L27P_3</text>
<text x="91.2" y="120.6">IO_L15P_0</text>
<text x="91.2" y="123.3">IO_L16N_0</text>
<text x="91.2" y="126">IO_L16P_0</text>
<text x="151.6" y="123.3">IO_L16N_1</text>
<text x="151.7" y="120.6">IO_L15P_1</text>
<text x="151.7" y="126">IO_L16P_1</text>
<text x="293.2" y="120.6">IO_L34N_2/VREF_2</text>
<text x="293.2" y="123.3">IO_L34P_2</text>
<text x="293.2" y="126">IO_L35N_2</text>
<text x="341.1" y="123.3">IO_L34P_3/VREF_3</text>
<text x="350.8" y="120.6">IO_L34N_3</text>
<text x="350.8" y="126">IO_L35N_3</text>
<text x="91.2" y="128.7">IO_L24N_0</text>
<text x="91.2" y="131.4">IO_L24P_0</text>
<text x="151.6" y="128.7">IO_L24N_1</text>
<text x="151.7" y="131.4">IO_L24P_1</text>
<text x="293.2" y="128.7">IO_L35P_2</text>
<text x="293.2" y="131.4">IO_L38N_2</text>
<text x="350.8" y="131.4">IO_L38N_3</text>
<text x="350.9" y="128.7">IO_L35P_3</text>
<text x="91.2" y="134.1">IO_L25N_0</text>
<text x="91.2" y="136.7">IO_L25P_0</text>
<text x="151.6" y="134.1">IO_L25N_1</text>
<text x="151.7" y="136.7">IO_L25P_1</text>
<text x="293.2" y="134.1">IO_L38P_2</text>
<text x="293.2" y="136.7">IO_L39N_2</text>
<text x="350.8" y="136.7">IO_L39N_3</text>
<text x="350.9" y="134.1">IO_L38P_3</text>
<text x="91.2" y="139.4">IO_L27N_0</text>
<text x="91.2" y="142.1">IO_L27P_0</text>
<text x="151.6" y="139.4">IO_L27N_1</text>
<text x="151.7" y="142.1">IO_L27P_1</text>
<text x="293.2" y="139.4">IO_L39P_2</text>
<text x="293.2" y="142.1">IO_L40N_2</text>
<text x="341" y="142.1">IO_L40N_3/VREF_3</text>
<text x="350.9" y="139.4">IO_L39P_3</text>
<text x="91.2" y="144.8">IO_L28N_0</text>
<text x="91.2" y="147.5">IO_L28P_0</text>
<text x="151.6" y="144.8">IO_L28N_1</text>
<text x="151.7" y="147.5">IO_L28P_1</text>
<text x="293.2" y="144.8">IO_L40P_2/VREF_2</text>
<text x="350.9" y="144.8">IO_L40P_3</text>
<text x="91.2" y="150.2">IO_L29N_0</text>
<text x="91.2" y="152.9">IO_L29P_0</text>
<text x="91.2" y="155.6">IO_L30N_0</text>
<text x="151.6" y="150.2">IO_L29N_1</text>
<text x="151.6" y="155.6">IO_L30N_1</text>
<text x="151.7" y="152.9">IO_L29P_1</text>
<text x="293.2" y="155.6">IO_L26N_2</text>
<text x="350.8" y="155.6">IO_L26N_3</text>
<text x="91.2" y="158.3">IO_L30P_0</text>
<text x="91.2" y="161">IO_L31N_0</text>
<text x="141.7" y="161">IO_L31N_1/VREF_1</text>
<text x="151.7" y="158.3">IO_L30P_1</text>
<text x="293.2" y="158.3">IO_L26P_2</text>
<text x="350.9" y="158.3">IO_L26P_3</text>
<text x="91.2" y="163.7">IO_L31P_0/VREF_0</text>
<text x="91.2" y="166.4">IO_L32N_0/GCLK7</text>
<text x="143" y="166.4">IO_L32N_1/GCLK5</text>
<text x="151.7" y="163.7">IO_L31P_1</text>
<text x="293.2" y="163.7">IO_L28N_2</text>
<text x="293.2" y="166.4">IO_L28P_2</text>
<text x="350.8" y="163.7">IO_L28N_3</text>
<text x="350.9" y="166.4">IO_L28P_3</text>
<text x="91.2" y="169">IO_L32P_0/GCLK6</text>
<text x="143.1" y="169">IO_L32P_1/GCLK4</text>
<text x="293.2" y="169">IO_L29N_2</text>
<text x="293.2" y="171.7">IO_L29P_2</text>
<text x="350.8" y="169">IO_L29N_3</text>
<text x="350.9" y="171.7">IO_L29P_3</text>
<text x="91.2" y="179.8">IO/VREF_0</text>
<text x="151.6" y="179.8">IO/VREF_1</text>
<text x="293.2" y="174.5">IO_L31N_2</text>
<text x="293.2" y="177.1">IO_L31P_2</text>
<text x="293.2" y="179.8">IO_L32N_2</text>
<text x="350.8" y="174.5">IO_L31N_3</text>
<text x="350.8" y="179.8">IO_L32N_3</text>
<text x="350.9" y="177.1">IO_L31P_3</text>
<text x="91.2" y="185.2">IO_L19N</text>
<text x="151.6" y="185.2">IO_L19N_1</text>
<text x="293.2" y="182.5">IO_L32P_2</text>
<text x="293.2" y="185.2">IO_L33N_2</text>
<text x="350.8" y="185.2">IO_L33N_3</text>
<text x="350.9" y="182.5">IO_L32P_3</text>
<text x="91.2" y="187.9">IO_L19P_0</text>
<text x="91.2" y="190.6">IO_L22N_0</text>
<text x="151.6" y="190.6">IO_L22N_1</text>
<text x="151.7" y="187.9">IO_L19P_1</text>
<text x="293.2" y="187.9">IO_L33P_2</text>
<text x="350.9" y="187.9">IO_L33P_3</text>
<text x="91.2" y="193.3">IO_L22P_0</text>
<text x="151.7" y="193.3">IO_L22P_1</text>
</g>
<g font-size="2.4" fill="#00f">
<text x="327.4" y="60.2" transform="rotate(90 327.4 60.2)">Bank3</text>
<text x="130.3" y="71" transform="rotate(90 130.3 71)">Bank1</text>
<text x="326.2" y="70.7" transform="rotate(-90 326.2 70.7)">Bank2</text>
<text x="127" y="78.8" transform="rotate(-90 127 78.8)">Bank0</text>
<text x="318.8" y="159.9" transform="rotate(90 318.8 159.9)">Add for 1000 &amp; 1500</text>
<text x="119.5" y="173.4" transform="rotate(90 119.5 173.4)">Add for 1000 &amp; 1500</text>
<text x="337" y="186.5" transform="rotate(-90 337 186.5)">Add for 1000 &amp; 1500</text>
<text x="137.7" y="197.6" transform="rotate(-90 137.7 197.6)">Add for 1000 &amp; 1500</text>
</g>
<g font-size="1.9">
<text x="49.5" y="8.4">5</text>
<text x="130.3" y="8.4">4</text>
<text x="211" y="8.4">3</text>
<text x="291.8" y="8.4">2</text>
<text x="372.6" y="8.4">1</text>
<text x="7.1" y="42.8">D</text>
<text x="413.6" y="42.8">D</text>
<text x="7.1" y="106.7">C</text>
<text x="413.6" y="106.7">C</text>
<text x="7.1" y="170.6">B</text>
<text x="413.6" y="170.6">B</text>
<text x="7.1" y="234.6">A</text>
<text x="413.6" y="234.6">A</text>
<text x="49.5" y="266.9">5</text>
<text x="130.3" y="266.9">4</text>
<text x="211" y="266.9">3</text>
<text x="291.8" y="266.9">2</text>
<text x="372.6" y="266.9">1</text>
</g>
</svg>
